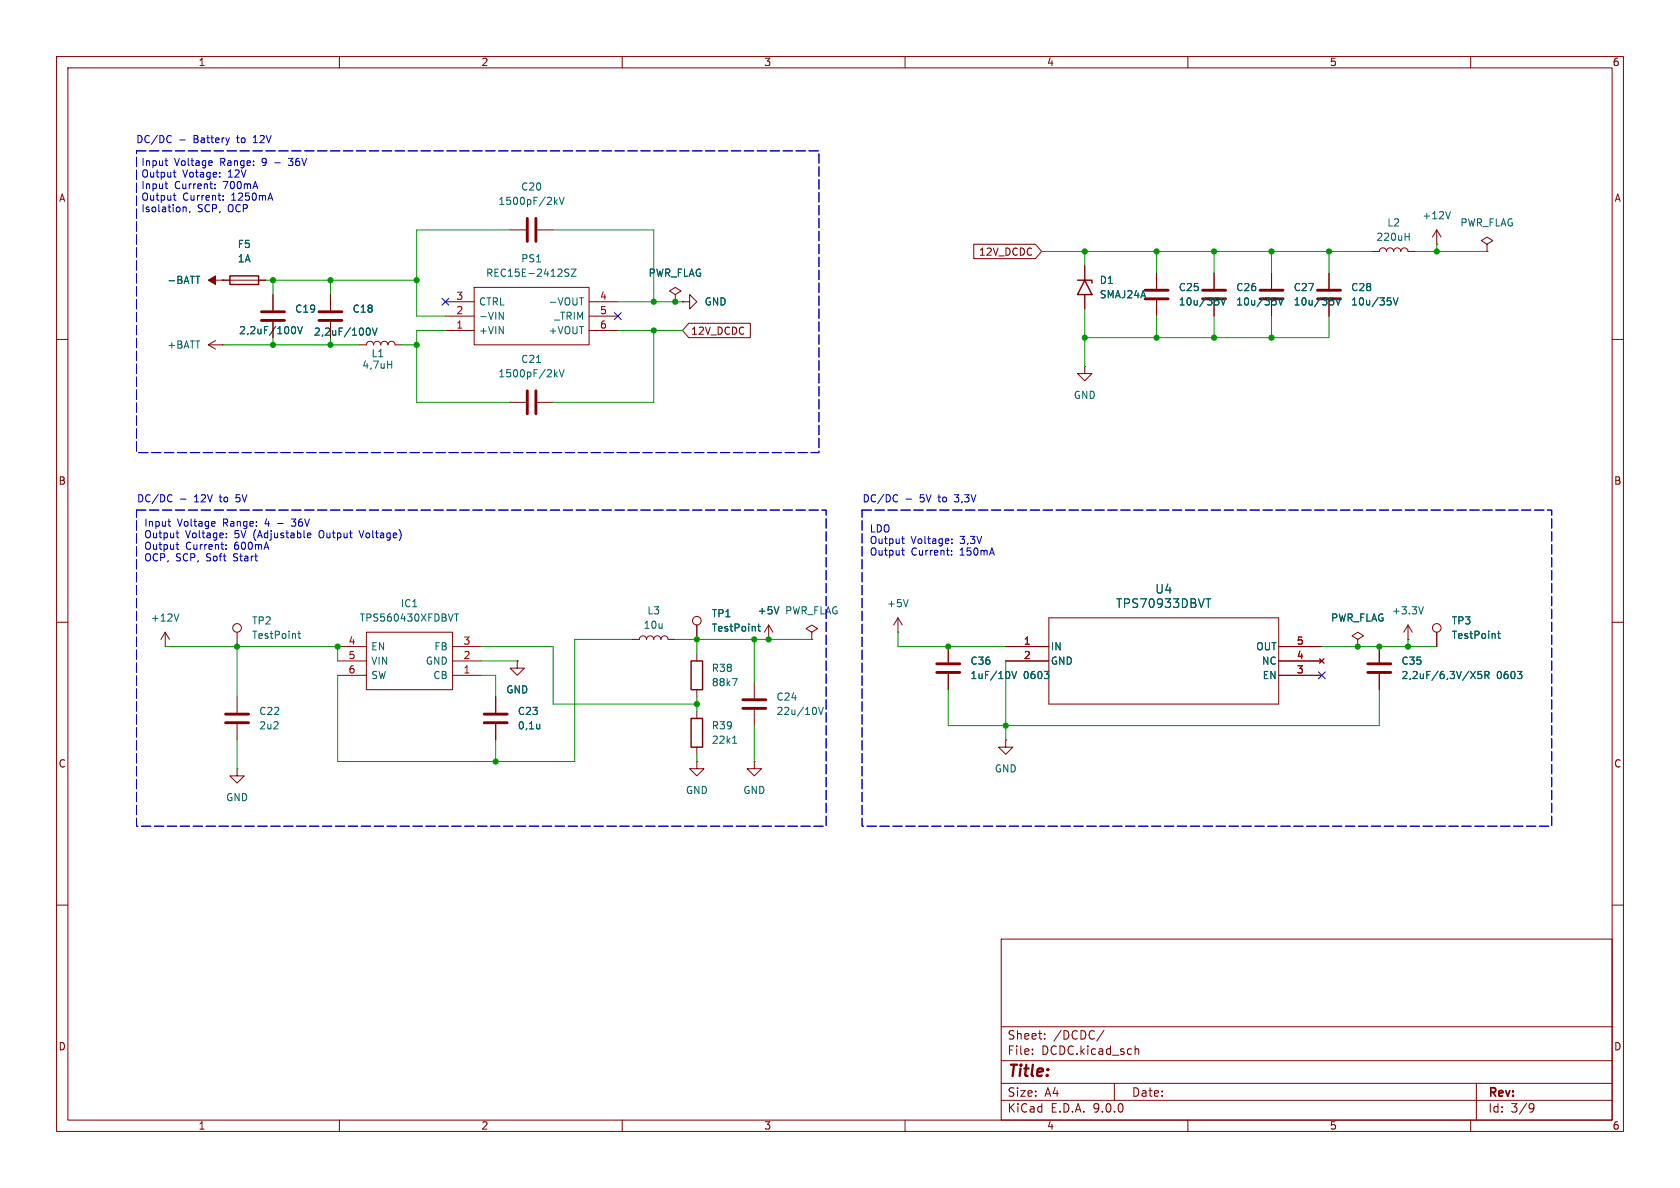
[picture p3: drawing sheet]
<svg xmlns="http://www.w3.org/2000/svg" width="297mm" height="210mm" viewBox="0 0 297 210" stroke-linecap="round" stroke-linejoin="round" font-family="sans-serif">
<g fill="none" stroke="#840000" stroke-width=".18">
<path d="M10 10h277v190h-277zM12 12h273v186h-273zM60 10v2M110 10v2M160 10v2M210 10v2M260 10v2M36.8 49.5h10.2M39.4 49.5h.1M48.3 52.1v2.8M48.3 56.9v2.8M58.4 52.1v2.8"/>
<path d="M58.4 56.9v2.8M78.7 53.3h5.1M78.7 55.9h5.1M78.7 58.4h5.1M83.8 50.8h20.3v10.2h-20.3zM90.2 40.6h2.8M95 40.6h2.8M104.1 53.3h5.1M104.1 55.9h5.1M104.1 58.4h5.1M119.4 52.1l1-.7-1-.6-1 .6 1 .7v1.2M119.4 53.3h.1"/>
<path d="M120.6 53.3h1.3v-1.2l1.3 1.2-1.3 1.3v-1.3M120.6 53.3h.1M121.8 57.1h10.9v2.6h-10.9l-1.2-1.3zM172.1 43.2h10.9l1.1 1.3-1.1 1.2h-10.9zM191.8 47v2.5M191.8 52.1v2.5M204.5 48.3v2.8M204.5 53.1v2.8M214.6 48.3v2.8M214.6 53.1v2.8M224.8 48.3v2.8M224.8 53.1v2.8"/>
<path d="M234.9 48.3v2.8M234.9 53.1v2.8M242.6 44.5h1.2a.64 .64 0 0 1 .7-.7 .64 .64 0 0 1 .6 .7 .64 .64 0 0 1 .6-.7 .64 .64 0 0 1 .7 .7 .64 .64 0 0 1 .6-.7 .64 .64 0 0 1 .6 .7 .64 .64 0 0 1 .7-.7 .64 .64 0 0 1 .6 .7h1.3M254 43.2h.1M254 40.6v2.6M254 40.6l-.8 1.3M254 40.6l.8 1.3M262.9 43.2l1-.7-1-.6-1 .6 1 .7v1.3M262.9 44.5h.1M10 60h2M36.8 61h2.6M36.8 61l1.3 .7"/>
<path d="M38.1 60.2l-1.3 .8M39.4 61h.1M63.5 61h1.3a.64 .64 0 0 1 .6-.7 .64 .64 0 0 1 .6 .7 .64 .64 0 0 1 .7-.7 .64 .64 0 0 1 .6 .7 .64 .64 0 0 1 .6-.7 .64 .64 0 0 1 .7 .7 .64 .64 0 0 1 .6-.7 .64 .64 0 0 1 .6 .7h1.3M90.2 71.1h2.8M95 71.1h2.8M191.8 64.8v1.2h1.2l-1.2 1.3-1.3-1.3h1.3M191.8 64.8h.1M285 60h2M10 110h2M29.2 114.3h.1M29.2 111.8l-.8 1.2M29.2 111.8l.8 1.2"/>
<path d="M29.2 111.8v2.5M41.9 111.8v2.5M59.7 114.3h5.1M59.7 116.8h5.1M59.7 119.4h5.1M64.8 111.8h15.2v10.1h-15.2zM80 114.3h5.1M80 116.8h5.1M80 119.4h5.1M91.4 116.8v1.3h1.3l-1.3 1.3-1.2-1.3h1.2M91.4 116.8h.1M111.8 113h1.2a.64 .64 0 0 1 .7-.6 .64 .64 0 0 1 .6 .6 .64 .64 0 0 1 .6-.6 .64 .64 0 0 1 .7 .6 .64 .64 0 0 1 .6-.6 .64 .64 0 0 1 .6 .6 .64 .64 0 0 1 .7-.6 .64 .64 0 0 1 .6 .6h1.3"/>
<path d="M123.2 110.5v2.5M123.2 115.6v1.2M135.9 113h.1M135.9 110.5l-.8 1.3M135.9 110.5l.8 1.3M135.9 110.5v2.5M143.5 111.8l1-.7-1-.6-1 .6 1 .7v1.2M143.5 113h.1M158.7 111.8h.1M158.7 109.2l-.7 1.3M158.7 109.2l.8 1.3M158.7 109.2v2.6"/>
<path d="M167.6 114.3v2.8M167.6 119.1v2.8M177.8 114.3h7.6M177.8 116.8h7.6M185.4 109.2h40.7v15.3h-40.7zM226.1 114.3h7.6M226.1 116.8h7.6M226.1 119.4h7.6M233.3 116.5l.8 .7M234.1 116.5l-.8 .7M240 113l1-.6-1-.6-1 .6 1 .6v1.3M240 114.3h.1"/>
<path d="M243.8 114.3v2.8M243.8 119.1v2.8M248.9 113h.1M248.9 110.5l-.7 1.3M248.9 110.5l.8 1.3M248.9 110.5v2.5M254 111.8v2.5M285 110h2M41.9 135.9v1.3h1.3l-1.3 1.2-1.3-1.2h1.3M41.9 135.9h.1M41.9 123.2v2.8M41.9 128v2.8"/>
<path d="M87.6 123.2v2.8M87.6 128v2.8M123.2 134.6v1.3h1.3l-1.3 1.3-1.3-1.3h1.3M123.2 134.6h.1M123.2 121.9v1.3M123.2 125.7v1.3M123.2 132.1v1.3M133.3 134.6v1.3h1.3l-1.3 1.3-1.2-1.3h1.2M133.3 134.6h.1M133.3 120.7v2.7M133.3 125.5v2.8M177.8 130.8v1.3h1.3l-1.3 1.3-1.3-1.3h1.3"/>
<path d="M177.8 130.8h.1M10 160h2M177 166h108v32h-108zM285 160h2M60 198v2M110 198v2M160 198v2M177 194.5h108M177 191.5h108M177 187.5h108M177 181.5h108M182.5 186.3v.1"/>
<path d="M182.5 185.5v.1M184.7 183.6v.1M184.7 182.8v.1M195.2 182.1l-1.3 2M197 191.5v3M200.7 184.9v1.5M200.7 185.5l.2-.1 .3 .1 .1 .9M210 198v2M260 198v2M261 191.5v6.5M270.6 195.1l.5 .1a.99 .99 0 0 1-.4 1.4h-.2M271.2 195.7l-.3 .3h-.3"/>
<circle cx="41.9" cy="111" r=".76"/>
<circle cx="123.2" cy="109.7" r=".76"/>
<circle cx="254" cy="111" r=".76"/>
</g>
<g fill="none" stroke="#840000" stroke-width=".51">
<path d="M93.2 38.6v4.1M94.7 38.6v4.1M46.2 55.1h4.1M46.2 56.6h4.1M56.4 55.1h4.1M56.4 56.6h4.1M202.4 51.3h4.1M202.4 52.8h4.1M212.6 51.3h4.1M212.6 52.8h4.1M222.8 51.3h4M222.8 52.8h4"/>
<path d="M232.9 51.3h4.1M232.9 52.8h4.1M93.2 69.1v4.1M94.7 69.1v4.1M165.6 117.3h4.1M165.6 118.9h4.1M241.8 117.3h4.1M241.8 118.9h4.1M39.9 126.2h4M39.9 127.8h4M85.6 126.2h4.1M85.6 127.8h4.1"/>
<path d="M131.3 123.7h4.1M131.3 125.2h4.1"/>
</g>
<g fill="none" stroke="#006464" stroke-width=".18">
<path d="M98.2 35.7l.3 .4M98.5 35.3l-.5 .5M98.9 34.9l.4 1.2 .4-1.2M256.4 37.4l-.4 1.3M34.6 48.8h.7M51.8 57.7a.68 .68 0 0 1 .5 .7 .68 .68 0 0 1-.5 .6M52.6 57.7l.4 1.3 .5-1.3M65 58a.68 .68 0 0 1 .5 .6 .68 .68 0 0 1-.5 .7M65.8 58l.4 1.3 .5-1.3M88.3 55.2l.7 1.3v-1.3M100 48.1l.5 .2 .1 .2-.1 .3h-.5M100 47.6h.6"/>
<path d="M101 47.6h.8l-.8 1.2h.8M102.4 52.6h.8M215.4 53.3v.5M215.8 52.6l.5 1.3 .4-1.3M225.6 53.3v.5M226 52.6l.4 1.3 .4-1.3M235.7 53.3v.5M236.1 52.6l.5 1.3 .4-1.3M245.9 53.3v.5M246.3 52.6l.4 1.3 .5-1.3M248.4 41.8h.7M249.1 41.2v1.3"/>
<path d="M68.5 64.4h.8M69.3 63.8v1.3M94.9 64.1h.7M98.2 66.1l.3 .5M98.5 65.8l-.5 .5M98.9 65.3l.4 1.3 .4-1.3M31.6 108.5l-.4 1.3M52.7 112h.4M52.8 111.6v1.1l.3 .1M80.3 108.5h.8M80.7 108.5v1.3M129.5 120h.8l-.5 1.2"/>
<path d="M133.9 110.7h.5M134.1 110.3v1.1l.3 .2M137.7 107.3l-.4 1.2M160.6 106l-.5 1.3M178.9 118.7l.4 1.3 .4-1.3M184.6 118.7h.8l-.4 .5M185.3 119.3v.5M213.2 105.9h.8M213.6 105.9v1.5M251.6 107.3l-.4 1.2M260 118.7l.8 1.3M260.8 118.7l-.8 1.3"/>
<path d="M261.9 118.7h-.6l-.1 .6 .2-.1h.5l.1 .2-.1 .4-.2 .2-.5-.2M262.5 119.4l.6-.1 .1-.2v-.3l-.7-.1v1.3M262.8 119.4l.4 .6M264.8 112h.4M264.9 111.6v1.1l.3 .1M268.3 118.7h.7l-.4 .5M269 119.3v.5M95.4 128v.8M95.4 128.7v.1M129.5 131.4h.8M129.8 130.3l.1-.2v1.3M144.3 125.3v.8"/>
<path d="M144.7 125l.4 1.3 .5-1.3"/>
</g>
<path d="M40.6 48.8h5.1v1.5h-5.1zM190.5 49.5h2.5v.5M191.8 49.5l1.2 2.6h-2.5zM122.2 116.8h2v5.1h-2zM122.2 127h2v5.1h-2z" fill="none" stroke="#840000" stroke-width=".25"/>
<path d="M36.8 49.5l1.3-.7v1.5z" fill="#840000" stroke="#840000" stroke-width=".18"/>
<g fill="none" stroke="#009600" stroke-width=".18">
<path d="M47 49.5h26.7M48.3 49.5v2.6M48.3 59.7v1.3M58.4 49.5v2.6M58.4 59.7v1.3M78.7 58.4h-5v12.7h16.5M90.2 40.6h-16.5v15.3h5M97.8 40.6h17.8v12.7M109.2 58.4h11.4M109.2 53.3h11.4M115.6 58.4v12.7h-17.8M184.1 44.5h58.5"/>
<path d="M191.8 44.5v2.5M191.8 54.6v10.2M204.5 44.5v3.8M204.5 55.9v3.8M214.6 44.5v3.8M214.6 55.9v3.8M224.8 44.5v3.8M224.8 55.9v3.8M234.9 55.9v3.8h-43.1M234.9 44.5v3.8M250.2 44.5h12.7M254 43.2v1.3"/>
<path d="M39.4 61h24.1M71.1 61h2.6M29.2 114.3h30.5v2.5M41.9 114.3v8.9M85.1 114.3h12.7v10.2h25.4M85.1 119.4h2.5v3.8M85.1 116.8h6.3M111.8 113h-10.2v21.6h-41.9v-15.2M119.4 113h24.1M123.2 113v2.6M133.3 113v7.7M158.7 111.8v2.5h19.1"/>
<path d="M177.8 116.8v14M233.7 114.3h20.3M248.9 113v1.3M41.9 130.8v5.1M87.6 130.8v3.8M123.2 123.2v2.5M123.2 133.4v1.2M133.3 128.3v6.3M167.6 121.9v6.4h76.2v-6.4"/>
</g>
<path d="M78.1 52.7l1.2 1.2M79.3 52.7l-1.2 1.2M108.6 55.3l1.2 1.2M109.8 55.3l-1.2 1.2M233.1 118.8l1.2 1.2M234.3 118.8l-1.2 1.2" fill="none" stroke="#000084" stroke-width=".18"/>
<path d="M24.1 26.7h120.7v53.3h-120.7zM24.1 90.2h121.9v55.9h-121.9zM152.4 90.2h121.9v55.9h-121.9z" fill="none" stroke="#0000c2" stroke-width=".18" stroke-dasharray="1.7 .6"/>
<g fill="none" stroke="#0000c2" stroke-width=".18">
<path d="M29.2 28.4h.4M29.4 29.2l.2 .1M29.4 33.3h.2M30 24l.3 .1M30.3 25.1l-.3 .1M30.6 34.5h.5M30.8 30v1.1l.3 .2M30.8 34.1v1.1l.3 .2M31.8 24.7h.9M32.4 36.7h.5v.7M33.6 37.4l-.1 .2M37.3 28.4l.2 .3-.6 .1"/>
<path d="M37.4 29.2l-.1 .1M38 32.6v.1M38 33.2v.1M38.8 31.2v.1M38.8 30.5v.1M39.4 35.3v.1M39.4 34.6v.1M40.5 24.4l-.3 .8M44.8 25.2h.7M44.9 24.3h-.1M47.8 34.1l.4 1.3M51 28h.8"/>
<path d="M51 29.1l.2 .2M29.7 92.2h.5M29.9 93h.3M30.2 87.5l.2 .1M30.4 88.6l-.2 .1M31.1 96.3h.5M31.3 93.8v1.1l.3 .2M31.3 95.8v1.1l.3 .2M31.9 88.2h1M37.8 92.2l.2 .3-.6 .1M38 93h-.2M40 97v.1"/>
<path d="M40 96.3v.1M40 94.9v.2M40 94.3v.1M51.5 91.8h.8M51.5 92.9l.2 .1M54.4 95h.5M54.4 94.3l.4-.1 .2 .3-.7 .1M63.5 93.8l.4 1.3M158.4 87.5l.3 .1M158.7 88.6l-.3 .1M159.4 95.2h.5M159.4 97.3h.5"/>
<path d="M159.6 94.8v1.1l.3 .2M159.6 96.9v1.1l.3 .1M160.2 88.2h.9M168.2 98v.1M168.2 97.3v.2M168.3 96v.1M168.3 95.3v.1"/>
</g>
<g fill="#009600" stroke="#009600" stroke-width=".18">
<circle cx="123.2" cy="113" r=".46"/>
<circle cx="135.9" cy="113" r=".46"/>
<circle cx="133.3" cy="113" r=".46"/>
<circle cx="123.2" cy="124.5" r=".46"/>
<circle cx="115.6" cy="58.4" r=".46"/>
<circle cx="115.6" cy="53.3" r=".46"/>
<circle cx="73.7" cy="61" r=".46"/>
<circle cx="119.4" cy="53.3" r=".46"/>
<circle cx="73.7" cy="49.5" r=".46"/>
<circle cx="58.4" cy="61" r=".46"/>
<circle cx="248.9" cy="114.3" r=".46"/>
<circle cx="240" cy="114.3" r=".46"/>
<circle cx="243.8" cy="114.3" r=".46"/>
<circle cx="191.8" cy="59.7" r=".46"/>
<circle cx="177.8" cy="128.3" r=".46"/>
<circle cx="167.6" cy="114.3" r=".46"/>
<circle cx="59.7" cy="114.3" r=".46"/>
<circle cx="87.6" cy="134.6" r=".46"/>
<circle cx="214.6" cy="44.5" r=".46"/>
<circle cx="214.6" cy="59.7" r=".46"/>
<circle cx="224.8" cy="44.5" r=".46"/>
<circle cx="224.8" cy="59.7" r=".46"/>
<circle cx="234.9" cy="44.5" r=".46"/>
<circle cx="204.5" cy="44.5" r=".46"/>
<circle cx="191.8" cy="44.5" r=".46"/>
<circle cx="204.5" cy="59.7" r=".46"/>
<circle cx="254" cy="44.5" r=".46"/>
<circle cx="41.9" cy="114.3" r=".46"/>
<circle cx="48.3" cy="61" r=".46"/>
<circle cx="58.4" cy="49.5" r=".46"/>
<circle cx="48.3" cy="49.5" r=".46"/>
</g>
<text font-size="2.8" fill="#840000" x="178" y="190.9">Title:</text>
<g font-size="2.1" fill="#006464">
<text x="197.2" y="107.7">TPS70933DBVT</text>
<text x="204.1" y="105.1">U4</text>
</g>
<g font-size="2.1" fill="#840000">
<text x="178" y="184">Sheet:</text>
<text x="186.2" y="184">/DCDC/</text>
<text x="178" y="186.7">File:</text>
<text x="184.1" y="186.7">DCDC.kicad_sch</text>
<text x="178" y="196.9">KiCad</text>
<text x="178" y="194.1">Size:</text>
<text x="184.7" y="194.1">A4</text>
<text x="185.7" y="196.9">E.D.A.</text>
<text x="193.3" y="196.9">9.0.0</text>
<text x="200" y="194.1">Date:</text>
<text x="263" y="194.3">Rev:</text>
<text x="263" y="196.9">Id:</text>
<text x="267.1" y="196.9">3/9</text>
</g>
<g font-size="1.8" fill="#840000">
<text x="35" y="11.9">1</text>
<text x="85" y="11.9">2</text>
<text x="135" y="11.9">3</text>
<text x="185" y="11.9">4</text>
<text x="235" y="11.9">5</text>
<text x="285" y="11.9">6</text>
<text x="10.3" y="35.9">A</text>
<text x="285.3" y="35.9">A</text>
<text x="173" y="45.4">12V_DCDC</text>
<text x="122.1" y="59.4">12V_DCDC</text>
<text x="10.3" y="85.9">B</text>
<text x="285.3" y="85.9">B</text>
<text x="10.3" y="135.9">C</text>
<text x="285.3" y="135.9">C</text>
<text x="10.3" y="185.9">D</text>
<text x="285.3" y="185.9">D</text>
<text x="35" y="199.9">1</text>
<text x="85" y="199.9">2</text>
<text x="135" y="199.9">3</text>
<text x="185" y="199.9">4</text>
<text x="235" y="199.9">5</text>
<text x="285" y="199.9">6</text>
</g>
<g font-size="1.8" fill="#0000c2">
<text x="24" y="25.5">DC/DC</text>
<text x="24.9" y="29.5">Input</text>
<text x="30.8" y="29.5">Voltage</text>
<text x="34.3" y="25.5">Battery</text>
<text x="39" y="29.5">Range:</text>
<text x="42.2" y="25.5">to</text>
<text x="45.2" y="25.5">12V</text>
<text x="46.6" y="29.5">9</text>
<text x="49" y="29.5">-</text>
<text x="51.7" y="29.5">36V</text>
<text x="24.9" y="31.6">Output</text>
<text x="24.9" y="33.6">Input</text>
<text x="24.9" y="35.7">Output</text>
<text x="30.8" y="33.6">Current:</text>
<text x="32.3" y="31.6">Votage:</text>
<text x="32.3" y="35.7">Current:</text>
<text x="39.6" y="33.6">700mA</text>
<text x="40.4" y="31.6">12V</text>
<text x="41" y="35.7">1250mA</text>
<text x="24.9" y="37.7">Isolation,</text>
<text x="34.9" y="37.7">SCP,</text>
<text x="40.4" y="37.7">OCP</text>
<text x="24.1" y="89">DC/DC</text>
<text x="34.5" y="89">12V</text>
<text x="39.1" y="89">to</text>
<text x="42.2" y="89">5V</text>
<text x="152.4" y="89">DC/DC</text>
<text x="162.7" y="89">5V</text>
<text x="166.2" y="89">to</text>
<text x="169.2" y="89">3,3V</text>
<text x="25.4" y="93.3">Input</text>
<text x="25.4" y="95.3">Output</text>
<text x="31.3" y="93.3">Voltage</text>
<text x="32.8" y="95.3">Voltage:</text>
<text x="39.5" y="93.3">Range:</text>
<text x="41.6" y="95.3">5V</text>
<text x="45.1" y="95.3">(Adjustable</text>
<text x="47.1" y="93.3">4</text>
<text x="49.5" y="93.3">-</text>
<text x="52.2" y="93.3">36V</text>
<text x="56.9" y="95.3">Output</text>
<text x="64.3" y="95.3">Voltage)</text>
<text x="153.7" y="94.3">LDO</text>
<text x="25.4" y="97.4">Output</text>
<text x="25.4" y="99.4">OCP,</text>
<text x="31" y="99.4">SCP,</text>
<text x="32.8" y="97.4">Current:</text>
<text x="36.6" y="99.4">Soft</text>
<text x="41.5" y="97.4">600mA</text>
<text x="41.6" y="99.4">Start</text>
<text x="153.7" y="96.4">Output</text>
<text x="153.7" y="98.4">Output</text>
<text x="161.1" y="96.4">Voltage:</text>
<text x="161.1" y="98.4">Current:</text>
<text x="169.8" y="98.4">150mA</text>
<text x="169.9" y="96.4">3,3V</text>
</g>
<g font-size="1.8" fill="#006464">
<text x="92" y="33.9">C20</text>
<text x="88" y="36.4">1500pF/2kV</text>
<text x="245.2" y="40.2">L2</text>
<text x="251.4" y="39">+12V</text>
<text x="258.1" y="40.2">PWR_FLAG</text>
<text x="41.9" y="44">F5</text>
<text x="41.9" y="46.6">1A</text>
<text x="92" y="46.6">PS1</text>
<text x="243.2" y="42.8">220uH</text>
<text x="29.5" y="50.4">-BATT</text>
<text x="85.8" y="49.1">REC15E-2412SZ</text>
<text x="114.6" y="49.1">PWR_FLAG</text>
<text x="194.3" y="50.4">D1</text>
<text x="194.3" y="52.9">SMAJ24A</text>
<text x="208.3" y="51.7">C25</text>
<text x="218.4" y="51.7">C26</text>
<text x="228.6" y="51.7">C27</text>
<text x="238.8" y="51.7">C28</text>
<text x="42.2" y="59.3">2,2uF/100V</text>
<text x="52.1" y="55.5">C19</text>
<text x="55.4" y="59.5">2,2uF/100V</text>
<text x="62.2" y="55.5">C18</text>
<text x="84.6" y="54.2">CTRL</text>
<text x="84.6" y="56.7">-VIN</text>
<text x="84.6" y="59.3">+VIN</text>
<text x="96.9" y="54.2">-VOUT</text>
<text x="96.9" y="59.3">+VOUT</text>
<text x="97.9" y="56.7">_TRIM</text>
<text x="124.5" y="54.2">GND</text>
<text x="208.3" y="54.2">10u/35V</text>
<text x="218.4" y="54.2">10u/35V</text>
<text x="228.6" y="54.2">10u/35V</text>
<text x="238.8" y="54.2">10u/35V</text>
<text x="29.5" y="61.8">+BATT</text>
<text x="63.9" y="65.4">4,7uH</text>
<text x="65.6" y="63.3">L1</text>
<text x="92" y="64.4">C21</text>
<text x="88" y="66.9">1500pF/2kV</text>
<text x="189.7" y="70.7">GND</text>
<text x="70.7" y="107.5">IC1</text>
<text x="156.7" y="107.5">+5V</text>
<text x="26.6" y="110.1">+12V</text>
<text x="44.5" y="110.6">TP2</text>
<text x="44.5" y="113.1">TestPoint</text>
<text x="63.5" y="110.1">TPS560430XFDBVT</text>
<text x="113.7" y="111.4">10u</text>
<text x="114.3" y="108.8">L3</text>
<text x="125.7" y="109.3">TP1</text>
<text x="125.7" y="111.9">TestPoint</text>
<text x="133.9" y="108.8">+5V</text>
<text x="138.7" y="108.8">PWR_FLAG</text>
<text x="235.2" y="110.1">PWR_FLAG</text>
<text x="246" y="108.8">+3.3V</text>
<text x="256.5" y="110.6">TP3</text>
<text x="256.5" y="113.1">TestPoint</text>
<text x="65.5" y="117.7">VIN</text>
<text x="65.5" y="115.2">EN</text>
<text x="75.2" y="117.7">GND</text>
<text x="76.7" y="115.2">FB</text>
<text x="125.7" y="119">R38</text>
<text x="171.5" y="117.7">C36</text>
<text x="185.7" y="115.2">IN</text>
<text x="185.7" y="117.7">GND</text>
<text x="222" y="115.2">OUT</text>
<text x="223" y="117.7">NC</text>
<text x="247.7" y="117.7">C35</text>
<text x="65.5" y="120.2">SW</text>
<text x="76.5" y="120.2">CB</text>
<text x="89.4" y="122.8">GND</text>
<text x="125.7" y="121.5">88k7</text>
<text x="137.2" y="124.1">C24</text>
<text x="171.5" y="120.2">1uF/10V</text>
<text x="180.9" y="120.2">0603</text>
<text x="223.1" y="120.2">EN</text>
<text x="247.7" y="120.2">2,2uF/6,3V/X5R</text>
<text x="264.6" y="120.2">0603</text>
<text x="45.7" y="126.6">C22</text>
<text x="45.7" y="129.1">2u2</text>
<text x="91.4" y="126.6">C23</text>
<text x="91.4" y="129.1">0,1u</text>
<text x="125.7" y="129.1">R39</text>
<text x="125.7" y="131.7">22k1</text>
<text x="137.2" y="126.6">22u/10V</text>
<text x="175.8" y="136.8">GND</text>
<text x="39.9" y="141.8">GND</text>
<text x="121.2" y="140.6">GND</text>
<text x="131.3" y="140.6">GND</text>
</g>
<g font-size="1.8" fill="#a90000">
<text x="80.6" y="53.1">3</text>
<text x="106" y="53.1">4</text>
<text x="80.6" y="55.6">2</text>
<text x="80.6" y="58.2">1</text>
<text x="106" y="55.6">5</text>
<text x="106" y="58.2">6</text>
<text x="61.5" y="119.1">6</text>
<text x="61.5" y="116.6">5</text>
<text x="61.5" y="114">4</text>
<text x="81.8" y="119.1">1</text>
<text x="81.8" y="116.6">2</text>
<text x="81.8" y="114">3</text>
<text x="180.9" y="114">1</text>
<text x="180.9" y="116.6">2</text>
<text x="229.2" y="114">5</text>
<text x="229.2" y="116.6">4</text>
<text x="229.2" y="119.1">3</text>
</g>
</svg>
